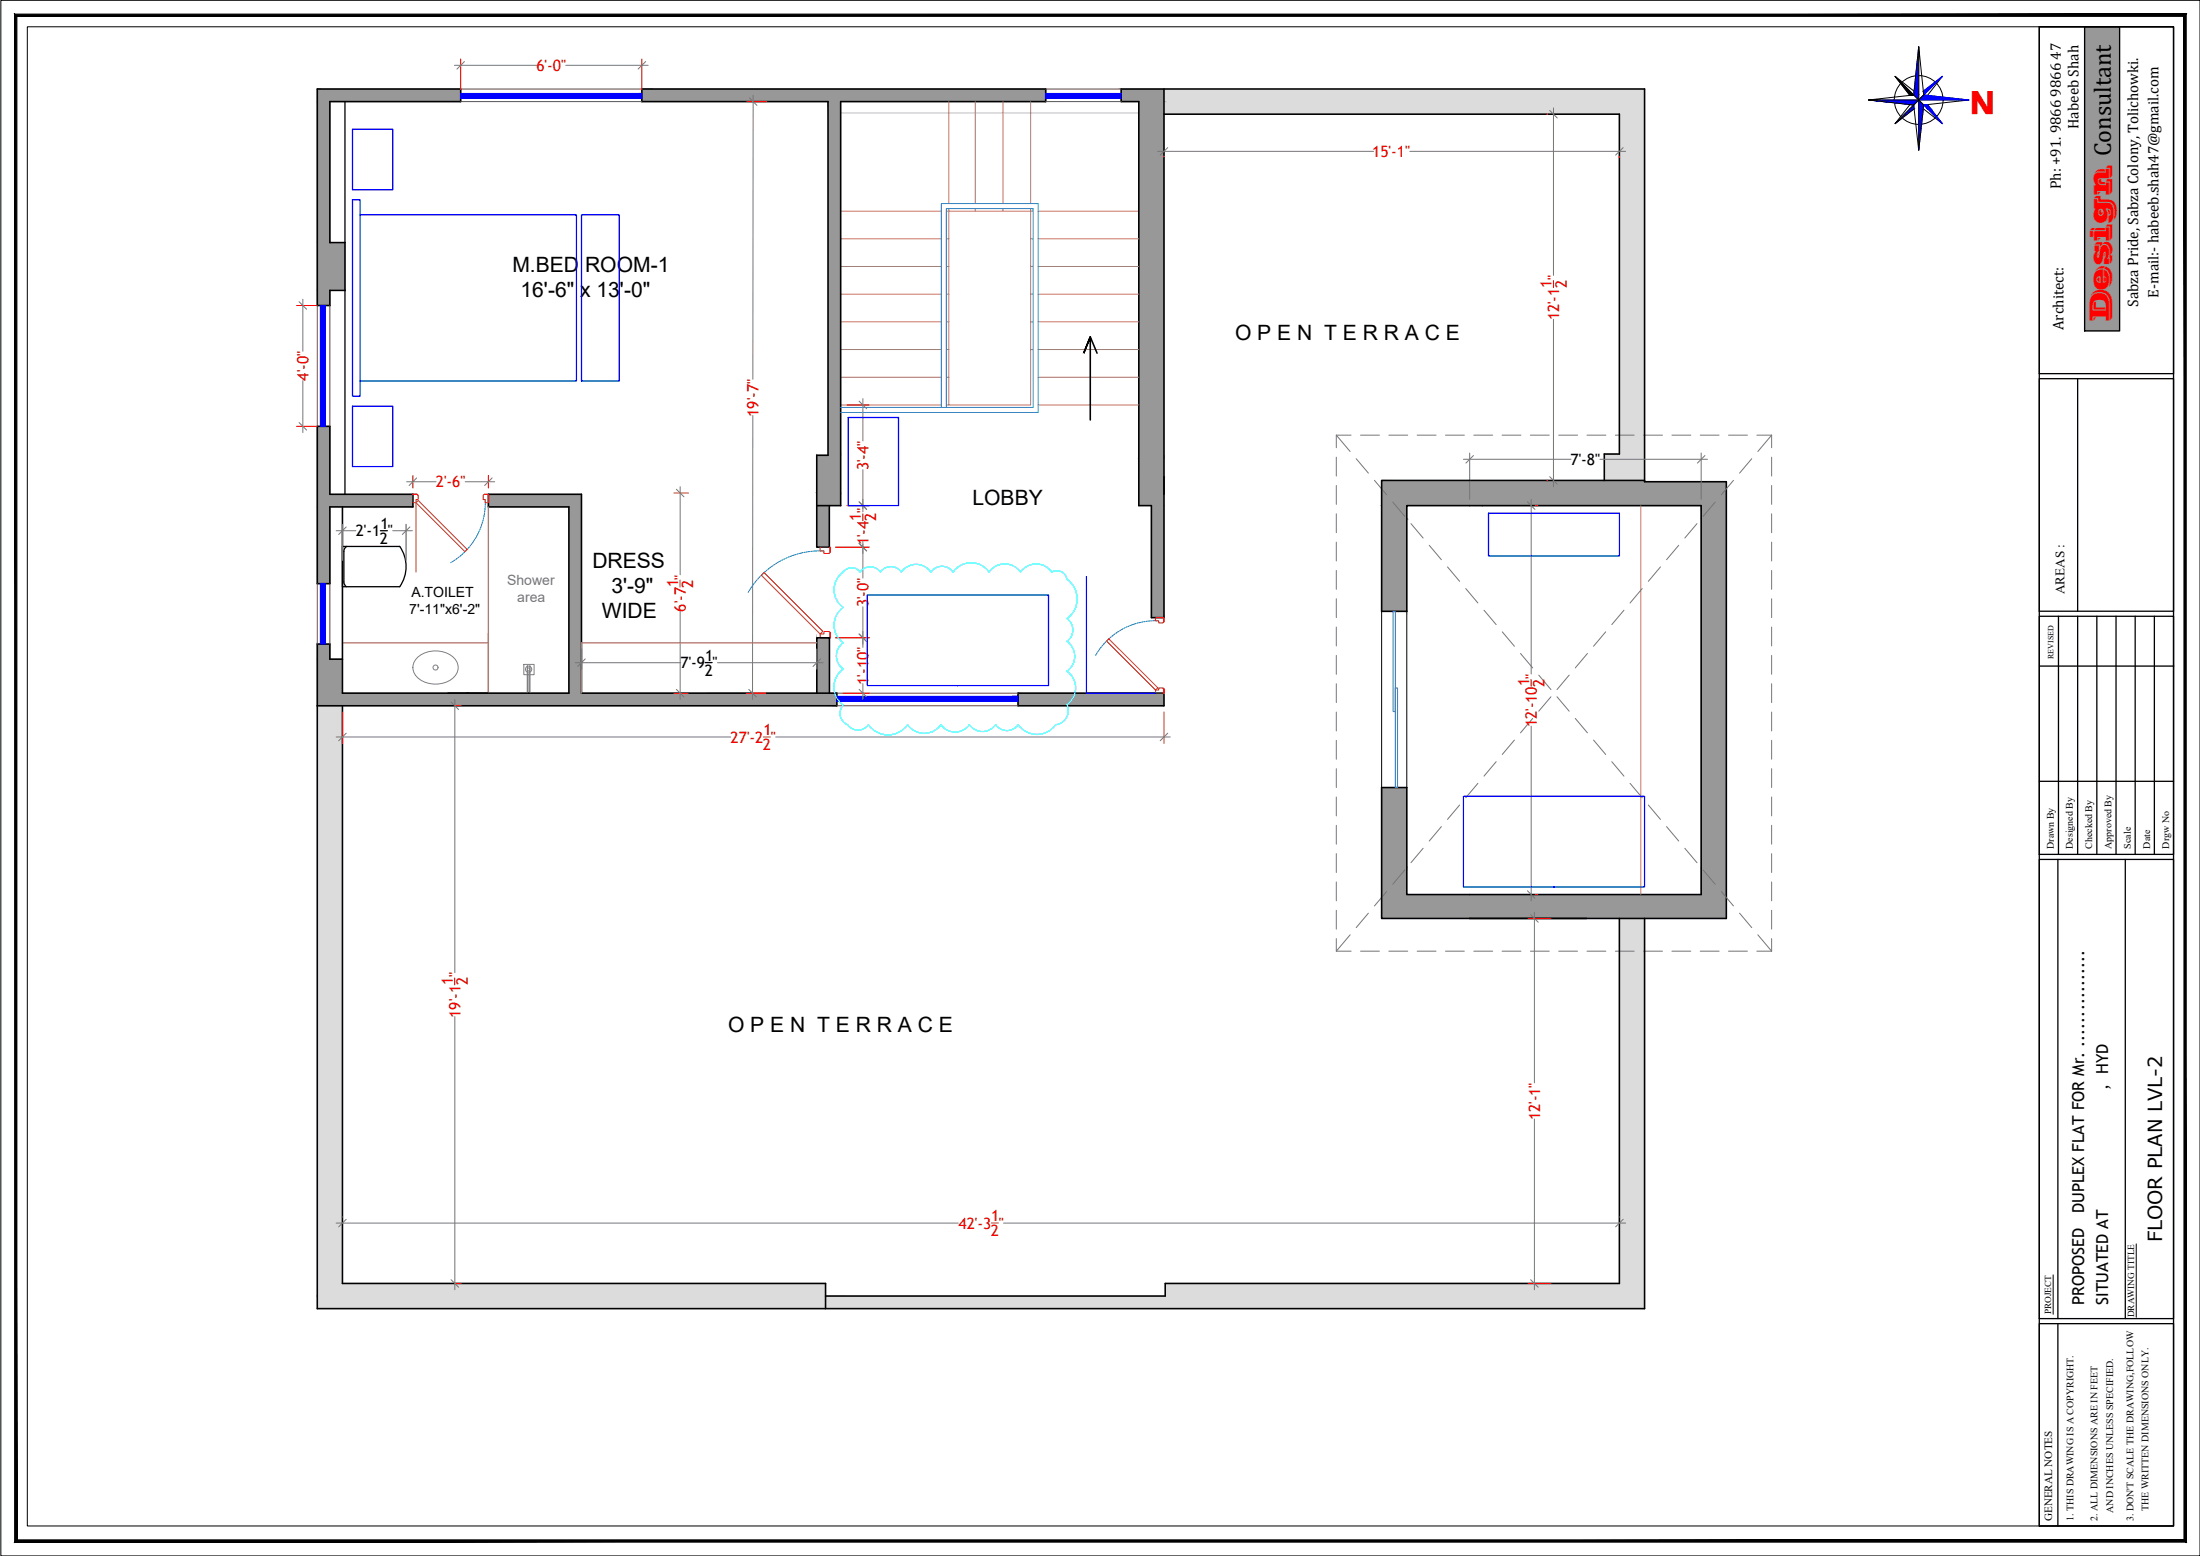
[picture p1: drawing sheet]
<svg xmlns="http://www.w3.org/2000/svg" width="420mm" height="297mm" viewBox="0 0 420 297" stroke-linecap="round" stroke-linejoin="round" font-family="sans-serif">
<!-- layer: window -->
<path d="M160.5 21.6h57" fill="none" stroke="#bababa" stroke-width=".19"/>
<!-- layer: wall hatch -->
<g fill="#989898" stroke="#989898" stroke-width=".19">
<path d="M281.4 91.7l32.7 .3h-32.7z"/>
<path d="M135.1 132.3h8.6z"/>
<path d="M263.9 93.3l2.7 3.2h-2.7z"/>
<path d="M266.6 96.5h2.1v2.5z"/>
<path d="M324.9 96.5h2.1l-2.1 2.5z"/>
<path d="M268.7 165.6v5.2h-4.4z"/>
<path d="M324.9 165.6l4.3 5.2h-4.3z"/>
<path d="M263.9 165.6h4.8l-4.4 5.2z"/>
<path d="M281.4 92l48.3 4.5v-4.5zM281.4 92l48.3 4.5h-48.3z"/>
<path d="M324.9 96.5l4.8 74.3v-74.3zM324.9 96.5l4.8 74.3h-4.8z"/>
<path d="M281.4 170.8l48.3 4.5v-4.5zM281.4 170.8l48.3 4.5h-48.3z"/>
<path d="M214.1 17l8.2 2.4v-2.4zM214.1 17l8.2 2.4h-8.2z"/>
<path d="M217.5 19.4l4.8 68.2v-68.2zM217.5 19.4l4.8 68.2h-4.8z"/>
<path d="M217.5 87.6l4.8 3.4v-3.4zM217.5 87.6l4.8 3.4h-4.8z"/>
<path d="M217.5 91l4.8 5.5v-5.5zM217.5 91l4.8 5.5h-4.8z"/>
<path d="M219.9 96.5l2.4 21.4v-21.4zM219.9 96.5l2.4 21.4h-2.4z"/>
<path d="M194.4 132.3l27.9 2.4v-2.4zM194.4 132.3l27.9 2.4h-27.9z"/>
<path d="M60.6 81.4l2.4 13v-13zM60.6 81.4l2.4 13h-2.4z"/>
<path d="M60.6 94.4l18.3 2.4v-2.4zM60.6 94.4l18.3 2.4h-18.3z"/>
<path d="M60.6 96.8l2.4 14.6v-14.6zM60.6 96.8l2.4 14.6h-2.4z"/>
<path d="M93.3 94.4l17.8 2.4v-2.4zM93.3 94.4l17.8 2.4h-17.8z"/>
<path d="M60.6 123l2.4 2.8v-2.8zM60.6 123l2.4 2.8h-2.4z"/>
<path d="M108.6 96.8l2.5 35.5v-35.5zM108.6 96.8l2.5 35.5h-2.5z"/>
<path d="M60.6 125.8l4.8 6.5v-6.5zM60.6 125.8l4.8 6.5h-4.8z"/>
<path d="M60.6 132.3l99.2 2.4v-2.4zM60.6 132.3l99.2 2.4h-99.2z"/>
<path d="M60.6 17l27.4 2.4v-2.4zM60.6 17l27.4 2.4h-27.4z"/>
<path d="M60.6 19.4l2.4 26.9v-26.9zM60.6 19.4l2.4 26.9h-2.4z"/>
<path d="M60.6 46.3l5.3 9.1v-9.1zM60.6 46.3l5.3 9.1h-5.3z"/>
<path d="M60.6 55.4l2.4 2.9v-2.9zM60.6 55.4l2.4 2.9h-2.4z"/>
<path d="M122.6 17l77.1 2.4v-2.4zM122.6 17l77.1 2.4h-77.1z"/>
<path d="M158.1 19.4l2.4 67.5v-67.5zM158.1 19.4l2.4 67.5h-2.4z"/>
<path d="M156 86.9l4.5 7.2v-7.2zM156 86.9l4.5 7.2h-4.5z"/>
<path d="M156 94.1l4.5 2.4v-2.4zM156 94.1l4.5 2.4h-4.5z"/>
<path d="M263.9 91.7l50.2 .3v-.3zM263.9 91.7l50.2 .3h-50.2z"/>
<path d="M263.9 92l65.8 1.3v-1.3zM263.9 92l65.8 1.3h-65.8z"/>
<path d="M263.9 93.3l63.1 3.2 2.7-3.2zM263.9 93.3l63.1 3.2h-60.4z"/>
<path d="M263.9 96.5l4.8 2.5-2.1-2.5zM263.9 96.5l4.8 2.5h-4.8z"/>
<path d="M263.9 99l4.8 17.7v-17.7zM263.9 99l4.8 17.7h-4.8z"/>
<path d="M263.9 150.3l4.8 15.3v-15.3zM263.9 150.3l4.8 15.3h-4.8z"/>
<path d="M263.9 165.6v5.2h.4zM263.9 170.8h.4l-.4 .5z"/>
<path d="M264.3 170.8l65.4 .5-.5-.5zM264.3 170.8l65.4 .5h-65.8z"/>
<path d="M263.9 171.3l65.8 4v-4zM263.9 171.3l65.8 4h-65.8z"/>
<path d="M156 96.5l2.4 8v-8zM156 96.5l2.4 8h-2.4z"/>
<path d="M156.6 121.8h1.8zM156 121.8h.6zM156 121.8h.6z"/>
<path d="M156 121.8l2.4 10.5v-10.5zM156 121.8l2.4 10.5h-2.4z"/>
</g>
<g fill="#dcdcdc" stroke="#dcdcdc" stroke-width=".19">
<path d="M222.3 17l91.8 4.8v-4.8zM222.3 17l91.8 4.8h-91.8z"/>
<path d="M309.3 21.8l4.8 64.9v-64.9zM309.3 21.8l4.8 64.9h-4.8z"/>
<path d="M306.4 86.7l7.7 5v-5zM306.4 86.7l7.7 5h-7.7z"/>
<path d="M309.3 175.3l4.8 69.7v-69.7zM309.3 175.3l4.8 69.7h-4.8z"/>
<path d="M60.6 134.7l4.8 110.3v-110.3zM60.6 134.7l4.8 110.3h-4.8z"/>
<path d="M222.5 245l91.6 2.4v-2.4zM222.5 245l91.6 2.4h-91.6z"/>
<path d="M60.6 245l97.1 2.4v-2.4zM60.6 245l97.1 2.4h-97.1z"/>
<path d="M157.7 247.4l156.4 2.4v-2.4zM157.7 247.4l156.4 2.4h-156.4z"/>
<path d="M60.6 247.4l97.1 2.4v-2.4zM60.6 247.4l97.1 2.4h-97.1z"/>
</g>
<!-- layer: wall -->
<path d="M65.9 19.4v26.9M65.9 55.4v39" fill="none" stroke="#000" stroke-width=".25"/>
<g fill="none" stroke="#000" stroke-width=".3">
<path d="M60.6 17h27.4v2.4h-25v26.9h2.9v9.1h-2.9v2.9h-2.4zM122.6 17h77.1v2.4h-39.2v77.1h-4.5v-9.6h2.1v-67.5h-35.5zM222.3 17v77.4M222.3 21.8h87v64.9h-2.9v5M209.5 67.4l-1.3-3.1-1.3 3.2 1.3-3.2v15.9M60.6 81.4h2.4v13h15.9v2.4h-15.9v14.6h-2.4zM65.4 96.8v35.5h43.2v-35.5h-15.3v-2.4h17.8v37.9h48.7v2.4h-99.2M156 96.5v8h2.4v-8M222.3 91v26.9h-2.4v-21.4h-2.4v-77.1h-3.4v-2.4h100v75h15.6v83.3h-65.8v-25h4.8v20.5h56.2v-74.3h-56.2v20.2h-4.8v-25h50.2M65.4 125.8h-2.4v-2.8h-2.4v126.8h253.5v-74.5M65.4 134.7v110.3h92.3v4.8M156 132.3v-10.5h2.4v10.5"/>
<path d="M194.4 132.3h27.9v2.4h-27.9zM309.3 175.3v69.7h-86.8v2.4h-64.8"/>
</g>
<!-- layer: Balcony -->
<g fill="none" stroke="#767676" stroke-width=".19">
<path d="M255.2 83.1h2.8M255.2 83.1v2.4M255.2 87.3v3.6M255.2 92.7v3.6M255.2 98.1v3.6M255.2 83.1l2.6 3.1M259 87.6l2.3 2.7M259.8 83.1h3.6M262.5 91.7l2.3 2.8M265.2 83.1h3.6M266 95.8l2.3 2.8M269.5 100l2.3 2.7"/>
<path d="M270.7 83.1h3.6M276.1 83.1h3.6M281.5 83.1h3.6M286.9 83.1h3.6M292.3 83.1h3.6M297.7 83.1h3.6M303.1 83.1h3.6M308.5 83.1h3.6M313.9 83.1h3.6M319.3 83.1h3.6M324.1 100l-2.3 2.7M324.7 83.1h3.6"/>
<path d="M327.6 95.8l-2.3 2.8M330.1 83.1h3.6M331.1 91.7l-2.4 2.8M334.5 87.6l-2.3 2.7M335.5 83.1h2.8M338.3 83.1v2.4M338.3 87.3v3.6M338.3 92.7v3.6M338.3 98.1v3.6M338.3 83.1l-2.6 3.1M255.2 103.5v3.6M255.2 108.9v3.6"/>
<path d="M255.2 114.3v3.6M255.2 119.7v3.6M273 104.1l2.3 2.7M276.4 108.2l2.4 2.8M279.9 112.4l2.4 2.7M283.4 116.5l2.3 2.7M310.1 116.5l-2.3 2.7M313.6 112.4l-2.3 2.7M317.1 108.2l-2.3 2.8M320.6 104.1l-2.3 2.7M338.3 103.5v3.6M338.3 108.9v3.6"/>
<path d="M338.3 114.3v3.6M338.3 119.7v3.6M255.2 125.1v3.6M255.2 130.5v3.6M255.2 135.9v3.6M286.9 120.6l2.3 2.8M290.4 124.7l2.3 2.8M292.7 137.1l-2.3 2.8M293.9 128.9l2.3 2.7M296.2 133l-2.3 2.8M297.4 133l2.3 2.8M299.7 128.9l-2.3 2.7"/>
<path d="M300.8 137.1l2.4 2.8M303.2 124.7l-2.4 2.8M306.7 120.6l-2.4 2.8M338.3 125.1v3.6M338.3 130.5v3.6M338.3 135.9v3.6M255.2 141.3v3.6M255.2 146.7v3.6M255.2 152.1v3.7M255.2 157.6v3.6M275.3 157.8l-2.3 2.8M278.8 153.7l-2.4 2.7"/>
<path d="M282.3 149.5l-2.4 2.8M285.7 145.4l-2.3 2.8M289.2 141.3l-2.3 2.7M304.3 141.3l2.4 2.7M307.8 145.4l2.3 2.8M311.3 149.5l2.3 2.8M314.8 153.7l2.3 2.7M318.3 157.8l2.3 2.8M338.3 141.3v3.6M338.3 146.7v3.6M338.3 152.1v3.7M338.3 157.6v3.6"/>
<path d="M255.2 163v3.6M255.2 168.4v3.6M255.2 173.8v3.6M255.2 179.2v2.4M257.8 178.5l-2.6 3.1M261.3 174.3l-2.3 2.8M264.8 170.2l-2.3 2.7M268.3 166.1l-2.3 2.7M271.8 161.9l-2.3 2.8M321.8 161.9l2.3 2.8M325.3 166.1l2.3 2.7M328.7 170.2l2.4 2.7"/>
<path d="M332.2 174.3l2.3 2.8M335.7 178.5l2.6 3.1M338.3 163v3.6M338.3 168.4v3.6M338.3 173.8v3.6M338.3 179.2v2.4M255.2 181.6h2.8M259.8 181.6h3.6M265.2 181.6h3.6M270.7 181.6h3.6M276.1 181.6h3.6M281.5 181.6h3.6"/>
<path d="M286.9 181.6h3.6M292.3 181.6h3.6M297.7 181.6h3.6M303.1 181.6h3.6M308.5 181.6h3.6M313.9 181.6h3.6M319.3 181.6h3.6M324.7 181.6h3.6M330.1 181.6h3.6M335.5 181.6h2.8"/>
</g>
<!-- layer: STEP -->
<g fill="none" stroke="#b8735c" stroke-width=".19">
<path d="M181.2 19.4v19.5M186.3 19.4v19.5M191.5 19.4v19.5M196.8 19.4v19.5M181.2 39.8v37.5M186.3 39.8v.5M191.5 39.8v.5M196.8 39.8v37.5h-16.1M160.5 40.3h19.3M160.5 45.6h19.3M160.5 50.9h19.3M160.5 56.2h19.3"/>
<path d="M180.7 40.3h16.6M180.7 45.6h.5M180.7 50.9h.5M180.7 56.2h.5M196.8 45.6h.5M196.8 50.9h.5M196.8 56.2h.5M198.3 40.3h19.2M198.3 45.6h19.2M198.3 50.9h19.2M198.3 56.2h19.2M160.5 61.4h19.3"/>
<path d="M160.5 66.7h19.3M160.5 72h19.3M160.5 77.3h19.3M180.7 61.4h.5M180.7 66.7h.5M180.7 72h.5M196.8 61.4h.5M196.8 66.7h.5M198.3 61.4h19.2M198.3 66.7h19.2M198.3 72h19.2M198.3 77.3h19.2"/>
<path d="M313.4 96.5v74.3"/>
</g>
<!-- layer: wall -->
<path d="M93.3 96.8v35.5M65.4 122.7h27.9" fill="none" stroke="#b8735c" stroke-width=".25"/>
<!-- layer: window -->
<path d="M88 17h34.6M88 19.4h34.6M199.7 17h14.4M199.7 19.4h14.4M60.6 58.3v23.1M63 58.3v23.1M60.6 111.4v11.6M63 111.4v11.6M159.8 132.3h34.6M159.8 134.7h34.6" fill="none" stroke="#724739" stroke-width=".19"/>
<g fill="#00f" stroke="#00f" stroke-width=".19">
<path d="M61.2 58.3v23.1h1zM61.2 58.3h1v23.1z"/>
<path d="M88 18.8h34.6v-1zM88 17.8h34.6l-34.6 1z"/>
<path d="M61.2 111.4v11.6h1zM61.2 111.4h1v11.6z"/>
<path d="M159.8 133.9h34.6v-1zM159.8 132.9h34.6l-34.6 1z"/>
<path d="M199.7 18.8h14.4v-1zM199.7 17.8h14.4l-14.4 1z"/>
</g>
<!-- layer: STEP -->
<path d="M160.5 77.8h36.8v-38h-16.6v38M179.8 77.8v-38.9h18.5v39.8h-37.8" fill="none" stroke="#00a5dd" stroke-width=".19"/>
<!-- layer: doors -->
<g fill="#b82e00" stroke="#b82e00" stroke-width=".19">
<circle cx="78.9" cy="94.4" r=".04"/>
<circle cx="222.3" cy="132.3" r=".04"/>
<circle cx="158.6" cy="121.8" r=".04"/>
</g>
<g fill="none" stroke="#008ab8" stroke-width=".19">
<path d="M92.1 99.7v.3M92.3 99.3l-.1 .2M92.4 98.8l-.1 .3M92.5 98.4l-.1 .3M92.5 97.9v.3M92.6 97.5v.3M92.6 97v.3M92.7 96.6v.3M92.7 95.4v.1M92.7 96.1v.3M92.7 95.7v.3M86.2 107.3l-.1 .1"/>
<path d="M86.6 107.1l-.3 .2M87 106.9l-.3 .1M87.3 106.6l-.2 .2M87.7 106.3l-.2 .2M88 106l-.2 .2M88.4 105.7l-.3 .2M88.7 105.4l-.2 .2M89 105.1l-.2 .2M89.3 104.8l-.2 .2M89.6 104.4l-.2 .3M89.9 104.1l-.2 .2M90.2 103.7l-.2 .3"/>
<path d="M90.4 103.3l-.1 .3M90.7 103l-.2 .2M90.9 102.6l-.1 .2M91.1 102.2l-.1 .3M91.3 101.8l-.1 .3M91.5 101.4l-.1 .3M91.7 101l-.1 .2M91.9 100.5l-.1 .3M92 100.1l-.1 .3M143 112.9l-.1 .2M143.3 112.5l-.2 .3M143.5 112.1l-.2 .3"/>
<path d="M143.8 111.8l-.2 .2M144 111.4l-.2 .2M144.3 111l-.2 .3M144.6 110.7l-.2 .2M144.9 110.4l-.2 .2M145.2 110l-.2 .2M145.5 109.7l-.2 .2M145.8 109.4l-.2 .2M146.2 109.1l-.2 .2M146.5 108.8l-.2 .2M146.9 108.5l-.3 .2M147.2 108.2l-.2 .2"/>
<path d="M147.6 108l-.2 .2M148 107.7l-.3 .2M148.4 107.5l-.3 .2M148.7 107.3l-.2 .1M149.1 107l-.2 .2M149.5 106.8l-.2 .2M149.9 106.6l-.2 .2M150.4 106.5l-.3 .1M150.8 106.3l-.3 .1M151.2 106.1l-.3 .1M151.6 106l-.3 .1M152 105.8l-.2 .1"/>
<path d="M152.5 105.7l-.3 .1M152.9 105.6l-.3 .1M153.4 105.5l-.3 .1M153.8 105.4l-.3 .1M154.2 105.3l-.3 .1M154.7 105.3h-.3M155.1 105.2l-.3 .1M155.6 105.2h-.3M156 105.2h-.3M156.2 105.2h.3M156.6 105.2h.3M157.1 105.2h.2"/>
<path d="M214.9 119.8l-.3 .2M215.3 119.7l-.3 .1M215.7 119.5l-.3 .1M216.1 119.3l-.3 .1M216.5 119.2l-.3 .1M217 119l-.3 .1M217.4 118.9l-.3 .1M217.8 118.8l-.3 .1M218.3 118.7l-.3 .1M218.7 118.6l-.3 .1M219.2 118.6h-.3M219.6 118.5l-.3 .1"/>
<path d="M220.1 118.5h-.3M220.5 118.5h-.3M220.7 118.5h.3M221.1 118.5h.2M209.3 125l-.1 .1M209.6 124.6l-.2 .2M209.8 124.2l-.2 .3M210.1 123.8l-.2 .3M210.3 123.5l-.1 .2M210.6 123.1l-.2 .3M210.9 122.8l-.2 .2M211.2 122.5l-.2 .2"/>
<path d="M211.6 122.2l-.3 .2M211.9 121.9l-.2 .2M212.2 121.6l-.2 .2M212.6 121.3l-.3 .2M212.9 121l-.2 .2M213.3 120.8l-.2 .1M213.7 120.5l-.3 .2M214.1 120.3l-.3 .1M214.5 120.1l-.3 .1"/>
</g>
<path d="M78.9 94.4h.8h-.8h.8l.2 .2v.8h-.4v.6h-.6zM79.5 96l.4-.5 9.3 9.4-.4 .4zM92.5 94.4l-.2 .2v.8h.4v.6h.6v-1.6h-.8h.8M145.4 109.8l.5-.5 11.2 11.2-.5 .5zM158.5 104.5v.9v-.9h-1.9v.7h.7v.5h1l.2-.3M222.3 117.9v.8v-.8h-1.6v.6h.6v.4h.8l.2-.2M156.6 121h.8v-.4h.9l.3 .2v1v-1v1h-2zM211.8 122l9.3 9.3-.4 .4-9.4-9.3zM220.7 131.7h.6v-.4h.8l.2 .2v.8v-.8v.8h-1.6z" fill="none" stroke="#b82e00" stroke-width=".19"/>
<!-- layer: FURNITURE -->
<g fill="none" stroke="#808080" stroke-width=".19">
<path d="M79.6 125.7a5.2 5.2 0 0 1 7.6 .5 2.71 2.71 0 0 1-1.6 3.9 5.2 5.2 0 0 1-6.4-1.4 2.46 2.46 0 0 1 .4-3zM100 126.8h2v2h-2zM100.8 132.3v-4.3l-.1-.3 .2-.2 .3 .2-.1 4.6M101.1 128.3a.6 .6 0 0 0 .3-.9 .6 .6 0 0 0-.9 0 .6 .6 0 0 0 .3 .9"/>
<circle cx="83.2" cy="127.4" r=".48"/>
</g>
<path d="M100.7 127.1v5M101.2 127.1v5" fill="none" stroke="#808080" stroke-width=".25"/>
<!-- layer: DIM -->
<g fill="none" stroke="#f00" stroke-width=".19">
<path d="M88 11.3v5.8M122.6 11.3v5.8M142.6 19.4h3.8M222.3 29.8v.3M309.3 29.8v.3M56.6 58.3h3.9M296.7 53.6v1.3M161.8 77.3h4.2M56.6 81.4h3.9M78.9 90.8v2.4M93.3 90.8v2.4M128.7 94.1h2.8"/>
<path d="M161.8 96.5h4.2M164.8 98.1v1.3M293.3 96.5h.3M129.9 110.7v1.4M159.6 104.5h6.4M65.4 135.9v6M86.8 134.7h1.3M128.7 132.3h2.8M142.5 132.3h3.8M159.6 121.8h6.4M161 132.3h5M222.3 135.9v6"/>
<path d="M292.4 129.7v1.3M145.8 140.7h1.3M291.8 175.3h4.4M293.3 170.8h.3M86.8 186.7v1.3M65.4 232.3h.1M189.3 233.5h1.3M309.3 232.3h.1M86.8 245h1.3M291.8 245h4.4"/>
</g>
<g fill="none" stroke="#767676" stroke-width=".19">
<path d="M86.8 12.5h15.7M108 12.5h15.8M143.8 18.2v54.2M221.1 28.9h41.2M269.2 28.9h41.3M296.7 20.6v32M57.8 57.1v10M57.8 72.7v9.9M143.8 79.3l-.1 54.2M164.8 76.1v8.1M296.7 61v31.9M77.7 92h5.6"/>
<path d="M88.8 92h5.7M129.9 92.9v16.8M164.8 89.7v8M292.4 95.3v33.4M129.9 116.7v16.8M164.8 103.3v7.1M164.8 115.8v7.8M86.9 133.5v52.2M164.8 130.5v3M292.4 138.6v33.4M64.2 140.7h75.4M148.1 140.7h75.4"/>
<path d="M293 174.1v32.6M86.9 194.1v52.1M293 213.6v32.6M64.2 233.5h118.8M191.7 233.5h118.8"/>
</g>
<!-- layer: 0 -->
<g fill="none" stroke="#767676" stroke-width=".19">
<path d="M88.7 11.7l-1.4 1.5M123.3 11.7l-1.4 1.5M143.1 18.7l1.5 1.4M223 28.2l-1.4 1.4M296 21.1l1.4 1.4M310 28.2l-1.4 1.4M57.1 57.6l1.5 1.4M164.1 76.6l1.4 1.4M57.1 80.7l1.5 1.4M79.6 91.2l-1.5 1.5M94 91.2l-1.4 1.5M129.2 93.4l1.4 1.4"/>
<path d="M164.1 95.8l1.4 1.4M281.4 87l-1.4 1.4M291.7 95.8l1.4 1.4M296 91l1.4 1.4M325.6 87l-1.4 1.4M64.2 101.3h3.8M66.1 100.6l-1.4 1.4M75 101.3h3.8M78.3 100.6l-1.5 1.4M164.1 103.7l1.4 1.5M66.1 140l-1.4 1.4M86.1 134l1.5 1.4"/>
<path d="M109.8 126.5h20.2M111.8 125.8l-1.5 1.4M129.2 131.6l1.4 1.4M137 126.5h20.2M143 131.6l1.4 1.4M156.7 125.8l-1.4 1.4M164.1 121l1.4 1.5M164.1 131.6l1.4 1.4M223 140l-1.4 1.4M291.7 170l1.4 1.5M292.3 174.6l1.5 1.5M66.1 232.8l-1.4 1.4"/>
<path d="M310 232.8l-1.4 1.4M86.1 244.3l1.5 1.4M292.3 244.3l1.5 1.4"/>
</g>
<!-- layer: DIM -->
<g fill="#f00" stroke="#f00" stroke-width=".19">
<circle cx="295.5" cy="91.7" r=".04"/>
<circle cx="295.5" cy="21.8" r=".04"/>
</g>
<!-- layer: title -->
<g fill="none" stroke="#000" stroke-width=".19">
<path d="M.2 .1h420v296.9h-420zM5.2 5.1h409.9v286.2h-409.9zM356.8 19.1l8.7 .9M361.9 14.6l3.6 3.5M364.8 20l-2.9 3.6 3.7-2.8M365.5 18.1l.9 1-.9 .9M365.5 18.1l-8.7 1h9.6M365.6 17.4l-3.7-2.8 2.9 3.6M366.4 19.1h9.6M366.4 19.1v9.6M366.4 8.9l-.9 9.2M367.3 17.4l3.7-2.8-2.9 3.6"/>
<path d="M367.4 18.1l8.6 1-8.6 .9M367.4 18.1l-1-9.2v10.2M367.4 18.1l-1 1 1 .9M368.1 20l2.9 3.6-3.7-2.8M371 14.6l-4.6 4.5M365.5 20l.9 8.7 1-8.7M365.5 20l-3.6 3.6M367.4 20l3.6 3.6M408 237.5v14M392.1 243.4v7.5"/>
<circle cx="366.4" cy="19.1" r="4.7"/>
</g>
<!-- layer: text -->
<path d="M398.1 5.1l6.7 58.1v-58.1zM398.1 5.1l6.7 58.1h-6.7z" fill="#989898" stroke="#989898" stroke-width=".19"/>
<!-- layer: title -->
<g fill="#000" stroke="#000" stroke-width=".19">
<path d="M361.9 14.6l3.6 3.5h-.8zM364.7 18.1h.8z"/>
<path d="M3.2 3.1h413.9l.4-.4zM2.8 2.7h414.7l-414.3 .4zM2.8 2.7l.4 291.3v-290.9zM2.8 2.7l.4 291.3-.4 .4zM3.2 294l-.4 .4 414.3-.4zM2.8 294.4l414.3-.4 .4 .4zM417.1 3.1v290.9l.4 .4zM417.5 2.7v291.7l-.4-291.3z"/>
</g>
<g fill="none" stroke="#000" stroke-width=".25">
<path d="M389.5 5.1h25.6v66.2h-25.6zM389.5 5.1h25.6v286.2h-25.6zM389.5 72.3h25.6v44.4h-25.6zM396.8 72.3v44.4M389.5 117.6h25.6v45.5h-25.6zM393.1 117.6v45.5M396.8 117.6v45.5M400.5 117.6v45.5M404.1 117.6v45.5M407.8 117.6v45.5M411.4 117.6v45.5M389.5 127.2h25.7"/>
<path d="M389.5 149.2h25.6M389.5 164.1h25.6v87.6h-25.6zM393 164.1v87.6M405.9 164.1v87.6M389.5 252.7h25.6v38.6h-25.6zM393 252.7v38.6"/>
</g>
<!-- layer: 0 -->
<path d="M398.1 5.1h6.7v58.1h-6.7zM65.4 104.3h10.9a6.7 6.7 0 0 1 0 7.7h-10.9zM65.7 111.1l.1 .5 .3 .4M65.7 105.3v5.8M66.2 104.3a1.11 1.11 0 0 0-.5 1M72.6 101.3h1.4M134.7 126.5h1.3" fill="none" stroke="#000" stroke-width=".25"/>
<!-- layer: title -->
<g fill="#00f" stroke="#00f" stroke-width=".19">
<path d="M366.4 8.9v5.7h-.6z"/>
<path d="M365.5 18.1h.9v1z"/>
<path d="M367.4 18.1l8.6 1h-9.6z"/>
<path d="M366.4 19.1l.9 .9h-.9z"/>
<path d="M364.8 20h.8z"/>
<path d="M367.4 20h.8z"/>
<path d="M365.5 20l.1 .8h-.8z"/>
<path d="M364.8 20.8h.8l-3.7 2.8z"/>
<path d="M367.4 20h.8l.5 .8z"/>
<path d="M366.4 20h1l-.4 3.6z"/>
<path d="M367.3 17.4l3.7-2.8-2.9 2.8zM367.3 17.4l.1 .7 .7-.7z"/>
<path d="M365.8 14.6l.6 3.5v-3.5zM365.8 14.6l.6 3.5h-.9z"/>
<path d="M356.8 19.1l8.8 .9 .8-.9zM356.8 19.1l8.8 .9z"/>
<path d="M366.4 20h1zM366.4 20h1z"/>
<path d="M367.4 20l.7 .8h.6zM368.1 20.8h.6l2.3 2.8z"/>
<path d="M366.4 20v3.6h.6zM366.4 23.6h.6l-.6 5.1z"/>
</g>
<!-- layer: wall hatch -->
<path d="M279.5 87.7h20.5M280.7 86.5v8.8M305.5 87.7h20.6M324.9 86.5v8.8" fill="none" stroke="#767676" stroke-width=".19"/>
<!-- layer: wall -->
<path d="M263.9 116.7v33.6M268.7 116.7v33.6" fill="none" stroke="#000" stroke-width=".19"/>
<path d="M266.1 116.7h.4v19.1h-.4zM266.5 131.3h.4v19h-.4z" fill="none" stroke="#2776bb" stroke-width=".19"/>
<!-- layer: 0 -->
<path d="M79.5 96v13.2M156 122.7h-44.9v9.6" fill="none" stroke="#b8735c" stroke-width=".25"/>
<path d="M65.4 100.1v6.9M77.6 100.1v6.9M111.1 123.9v3.8M156 123.9v3.8" fill="none" stroke="#767676" stroke-width=".25"/>
<!-- layer: Furniture-New -->
<path d="M67.3 38.1h1.5v37.5h-1.5zM67.3 24.7h7.7v11.5h-7.7zM68.8 41h41.3v31.7h-41.3M111.1 41h7.2v31.7h-7.2zM67.3 77.5h7.7v11.6h-7.7zM162 79.7h9.6v16.8h-9.6zM284.3 98h25v8.1h-25zM165.6 113.6h34.6v17.3h-34.6zM207.5 110.1v22.2h13.2M279.5 152h34.6v17.3h-34.6z" fill="none" stroke="#00f" stroke-width=".25"/>
<path d="M160.6 109.6l.4-.4a1.97 1.97 0 0 1 3.3 0 2.37 2.37 0 0 1 3.8 0 2.43 2.43 0 0 1 4 0 3.4 3.4 0 0 1 5.7 0 2.59 2.59 0 0 1 4.2 0 4.2 4.2 0 0 1 6.9 0 3.7 3.7 0 0 1 6 0 3.6 3.6 0 0 1 6 0 1.95 1.95 0 0 1 2.9 1.4 4.6 4.6 0 0 1 0 7.5 2.65 2.65 0 0 1 0 4.3 3.5 3.5 0 0 1 0 5.7 3.9 3.9 0 0 1 0 6.4 2.7 2.7 0 0 1-2.2 3.8 4.4 4.4 0 0 1-7.1 0 2.64 2.64 0 0 1-4.4 0 3.1 3.1 0 0 1-5 0 3.3 3.3 0 0 1-5.4 0 3.9 3.9 0 0 1-6.4 0 4.6 4.6 0 0 1-7.4 0 2.43 2.43 0 0 1-4 0 2.34 2.34 0 0 1-.9-3.7 4.2 4.2 0 0 1 0-6.9 3.1 3.1 0 0 1 0-5 4.1 4.1 0 0 1 0-6.7 4.1 4.1 0 0 1-.4-6.4z" fill="none" stroke="#0ff" stroke-width=".25"/>
<text font-size="6" fill="#f00" x="381.2" y="17.3" transform="rotate(180 381.2 17.3)">N</text>
<text font-size="5.5" fill="#f00" x="402.8" y="61.4" transform="rotate(-90 402.8 61.4)">Design</text>
<text font-size="4.6" x="403.1" y="29.8" transform="rotate(-90 403.1 29.8)">Consultant</text>
<g font-size="4">
<text x="97.9" y="51.9">M.BED ROOM-1</text>
<text x="99.4" y="56.7">16'-6&quot; x 13'-0&quot;</text>
<text x="235.9" y="64.9">O P E N T E R R A C E</text>
<text x="185.7" y="96.4">LOBBY</text>
<text x="113.1" y="108.4">DRESS</text>
<text x="116.8" y="113.2">3'-9&quot;</text>
<text x="114.9" y="118.1">WIDE</text>
<text x="139" y="197">O P E N T E R R A C E</text>
</g>
<text font-size="3.7" x="412.9" y="237.2" transform="rotate(-90 412.9 237.2)">FLOOR PLAN LVL-2</text>
<g font-size="3.2">
<text x="402.6" y="208.1" transform="rotate(-90 402.6 208.1)">, HYD</text>
<text x="398" y="231.6" transform="rotate(-90 398 231.6)">DUPLEX FLAT FOR Mr. ................</text>
<text x="398" y="249.2" transform="rotate(-90 398 249.2)">PROPOSED</text>
<text x="402.6" y="249.1" transform="rotate(-90 402.6 249.1)">SITUATED AT</text>
</g>
<g font-size="3" fill="#f00">
<text x="102.4" y="13.5">6'-0&quot;</text>
<text x="262.1" y="30">15'-1&quot;</text>
<text x="296.3" y="54.9" transform="rotate(-90 296.3 54.9)">1</text>
<text x="299.2" y="55" transform="rotate(-90 299.2 55)">2</text>
<text x="297.8" y="61.2" transform="rotate(-90 297.8 61.2)">12'-1 &quot;</text>
<text x="58.9" y="72.6" transform="rotate(-90 58.9 72.6)">4'-0&quot;</text>
<text x="144.8" y="79.6" transform="rotate(-90 144.8 79.6)">19'-7&quot;</text>
<text x="165.9" y="89.8" transform="rotate(-90 165.9 89.8)">3'-4&quot;</text>
<text x="83.2" y="93">2'-6&quot;</text>
<text x="164.4" y="99.4" transform="rotate(-90 164.4 99.4)">1</text>
<text x="167.3" y="99.5" transform="rotate(-90 167.3 99.5)">2</text>
<text x="165.9" y="104.1" transform="rotate(-90 165.9 104.1)">1'-4 &quot;</text>
<text x="129.5" y="112.1" transform="rotate(-90 129.5 112.1)">1</text>
<text x="132.4" y="112.2" transform="rotate(-90 132.4 112.2)">2</text>
<text x="131" y="116.8" transform="rotate(-90 131 116.8)">6'-7 &quot;</text>
<text x="165.9" y="116" transform="rotate(-90 165.9 116)">3'-0&quot;</text>
<text x="165.9" y="130.7" transform="rotate(-90 165.9 130.7)">1'-10&quot;</text>
<text x="292.1" y="131" transform="rotate(-90 292.1 131)">1</text>
<text x="294.9" y="131.1" transform="rotate(-90 294.9 131.1)">2</text>
<text x="139.5" y="141.8">27'-2 &quot;</text>
<text x="145.7" y="143.2">2</text>
<text x="145.8" y="140.3">1</text>
<text x="293.5" y="138.8" transform="rotate(-90 293.5 138.8)">12'-10 &quot;</text>
<text x="86.5" y="188" transform="rotate(-90 86.5 188)">1</text>
<text x="89.4" y="188.1" transform="rotate(-90 89.4 188.1)">2</text>
<text x="87.9" y="194.3" transform="rotate(-90 87.9 194.3)">19'-1 &quot;</text>
<text x="294.1" y="213.9" transform="rotate(-90 294.1 213.9)">12'-1&quot;</text>
<text x="189.3" y="233.1">1</text>
<text x="183.1" y="234.6">42'-3 &quot;</text>
<text x="189.2" y="236">2</text>
</g>
<g font-size="3">
<text x="299.9" y="88.7">7'-8&quot;</text>
<text x="72.7" y="101">1</text>
<text x="68" y="102.4">2'-1 &quot;</text>
<text x="72.6" y="103.8">2</text>
<text x="130" y="127.6">7'-9 &quot;</text>
<text x="134.6" y="129">2</text>
<text x="134.7" y="126.1">1</text>
</g>
<g font-size="2.9">
<text x="396.9" y="24.6" transform="rotate(-90 396.9 24.6)">Habeeb Shah</text>
<text x="393.6" y="36.1" transform="rotate(-90 393.6 36.1)">Ph: +91. 9866 9866 47</text>
<text x="408.3" y="58.6" transform="rotate(-90 408.3 58.6)">Sabza Pride, Sabza Colony, Tolichowki.</text>
<text x="412.2" y="56.8" transform="rotate(-90 412.2 56.8)">E-mail:- habeeb.shah47@gmail.com</text>
<text x="394.1" y="63" transform="rotate(-90 394.1 63)">Architect:</text>
</g>
<g font-size="2.7">
<text x="78.6" y="113.9">A.TOILET</text>
<text x="78.2" y="117.1">7'-11&quot;x6'-2&quot;</text>
</g>
<g font-size="2.7" fill="#767676">
<text x="96.8" y="111.8">Shower</text>
<text x="98.8" y="115">area</text>
</g>
<text font-size="2.5" x="394.3" y="113.5" transform="rotate(-90 394.3 113.5)">AREAS :</text>
<text font-size="2.1" x="391.9" y="290.4" transform="rotate(-90 391.9 290.4)">GENERAL NOTES</text>
<g font-size="1.9">
<text x="407" y="162" transform="rotate(-90 407 162)">Scale</text>
<text x="410.6" y="162" transform="rotate(-90 410.6 162)">Date</text>
<text x="414.3" y="162" transform="rotate(-90 414.3 162)">Drgw No</text>
<text x="392.2" y="162.1" transform="rotate(-90 392.2 162.1)">Drawn By</text>
<text x="395.9" y="162.1" transform="rotate(-90 395.9 162.1)">Designed By</text>
<text x="399.5" y="162.1" transform="rotate(-90 399.5 162.1)">Checked By</text>
<text x="403.2" y="162.1" transform="rotate(-90 403.2 162.1)">Approved By</text>
<text x="396" y="290.4" transform="rotate(-90 396 290.4)">1. THIS DRAWING IS A COPYRIGHT.</text>
<text x="400.6" y="290.3" transform="rotate(-90 400.6 290.3)">2. ALL DIMENSIONS ARE IN FEET</text>
<text x="403.6" y="288.8" transform="rotate(-90 403.6 288.8)">AND INCHES UNLESS SPECIFIED.</text>
<text x="407.4" y="290.4" transform="rotate(-90 407.4 290.4)">3. DON'T SCALE THE DRAWING,FOLLOW</text>
<text x="410.3" y="288.5" transform="rotate(-90 410.3 288.5)">THE WRITTEN DIMENSIONS ONLY.</text>
</g>
<g font-size="1.8">
<text x="391.7" y="250.9" transform="rotate(-90 391.7 250.9)">PROJECT</text>
<text x="407.6" y="251.5" transform="rotate(-90 407.6 251.5)">DRAWING TITLE</text>
</g>
<text font-size="1.5" x="392.2" y="125.8" transform="rotate(-90 392.2 125.8)">REVISED</text>
</svg>
